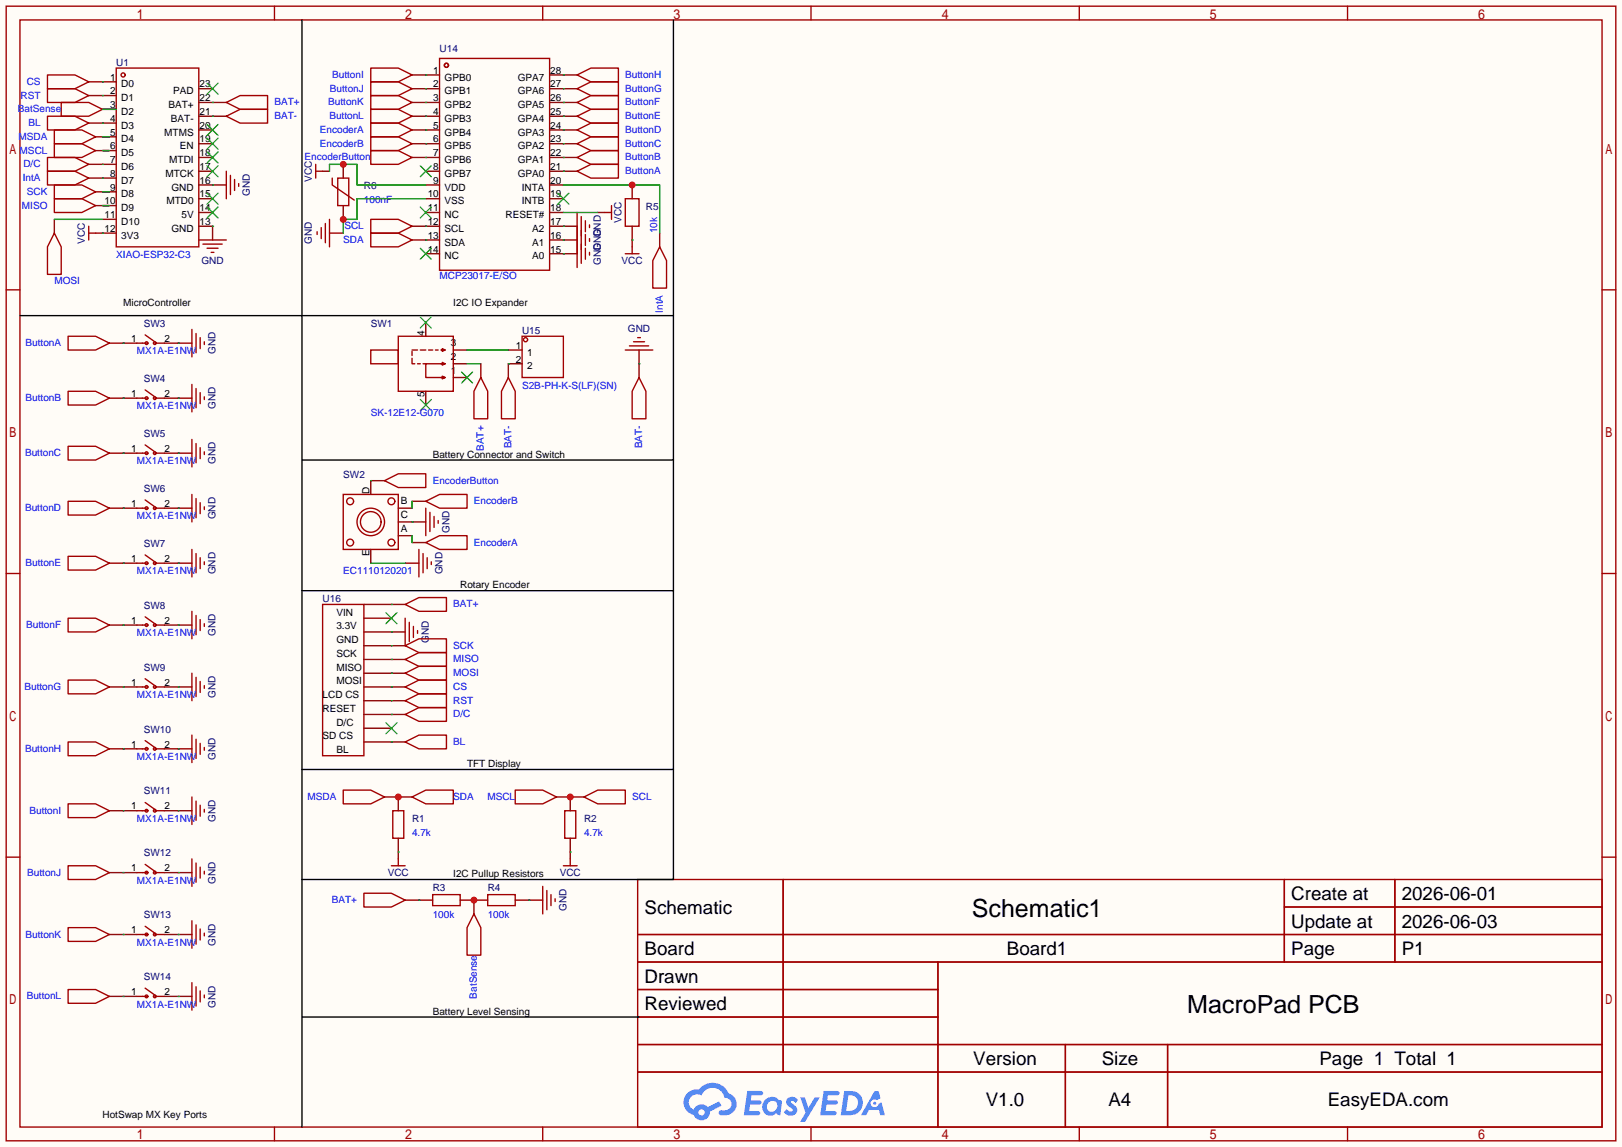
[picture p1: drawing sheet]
<svg xmlns="http://www.w3.org/2000/svg" width="299mm" height="212mm" viewBox="0 0 299 212" stroke-linecap="round" stroke-linejoin="round" font-family="sans-serif">
<path d="M0 0h299.5v211.8h-299.5z" fill="#fffcf7"/>
<g fill="none" stroke="#a10000" stroke-width=".25">
<path d="M1.1 1.1h297.2v209.6h-297.2zM3.7 3.7h292.1v204.5h-292.1zM50.7 1.1v2.6M100.2 1.1v2.6M149.7 1.1v2.6M199.3 1.1v2.6M248.8 1.1v2.6M1.1 53.5h2.6M295.8 53.5h2.5M1.1 105.9h2.6M295.8 105.9h2.5M1.1 158.3h2.6"/>
<path d="M295.8 158.3h2.5M117.7 162.4h178.1v45.8h-178.1zM117.7 172.6h178.1M117.7 177.7h178.1M144.6 162.4v35.6M173.2 177.7v30.5M237.1 162.4v15.3M237.1 167.5h58.7M257.5 162.4v15.3M117.7 182.8h55.5M117.7 192.9h178.1M117.7 187.8h55.5"/>
<path d="M117.7 198h178.1M196.7 192.9v15.3M215.6 192.9v15.3M50.7 208.2v2.5M100.2 208.2v2.5M149.7 208.2v2.5M199.3 208.2v2.5M248.8 208.2v2.5"/>
</g>
<g fill="#5487ff">
<path d="M145.5 202.8a1.3 1.3 0 0 1 1.8 .3l-.4 .6a.54 .54 0 0 0-.9-.2l.1 .2a1.58 1.58 0 0 1 1.1 1.6 1.43 1.43 0 0 1-2.5 .1l.5-.6a.64 .64 0 0 0 .5 .5 .64 .64 0 0 0 .7-.3l-.2-.2a1.6 1.6 0 0 1-1-1.6z"/>
<path d="M147.7 202.7h.9l.7 1.9 1.1-1.9h.9l-2.7 4.5h-.9l1-1.7z"/>
<path d="M138 201.5h1.6a1.31 1.31 0 0 1 1.2 .2 .4 .4 0 0 1-.3 .6h-1.8l-.1 .9h1.6a.4 .4 0 0 1 .4 .4 .4 .4 0 0 1-.4 .4h-1.7l-.2 1.2h.8a1.23 1.23 0 0 1 1.2 .2 .39 .39 0 0 1-.3 .6h-2.7z"/>
<path d="M152.1 201.5h1.6a1.32 1.32 0 0 1 1.3 .2 .39 .39 0 0 1-.4 .6h-1.7l-.2 .9h1.7a.4 .4 0 0 1 .3 .4 .4 .4 0 0 1-.4 .4h-1.7l-.2 1.2h.8a1.23 1.23 0 0 1 1.2 .2 .39 .39 0 0 1-.3 .6h-2.7z"/>
<path d="M161.5 201.5h.7l.4 1.3-.7 .4a.75 .75 0 0 0-1.1 .3 .75 .75 0 0 0 .5 1 .75 .75 0 0 0 .9-.6l.6-.3 .6 2.4h-.9l-.2-1h-1.9l-.5 1h-.9z"/>
<path d="M155.9 201.5l-.7 4.5h1.5a2.27 2.27 0 0 0 2.6-2.3 2.27 2.27 0 0 0-2.7-2.2zM156.6 202.3a1.5 1.5 0 0 1 1.8 1.5 1.5 1.5 0 0 1-1.9 1.4h-.3z"/>
<path d="M141.3 203.1a1.62 1.62 0 0 0-.4 2.1 1.62 1.62 0 0 0 2 .7l.4-.3 .3 .3 .5 .1 .3-2.5-.2-.3h-.4a1.58 1.58 0 0 0-2.5-.1zM141.9 203.6a.99 .99 0 0 1 1.6 .3 .99 .99 0 0 1-.9 1.4 .94 .94 0 0 1-1-.5 .94 .94 0 0 1 .3-1.2z"/>
<path d="M126.9 201.9a2.37 2.37 0 0 0 1.2 4 1.54 1.54 0 0 0 1.7 1 1.54 1.54 0 0 0 1.3-1.6l2.1-1.1-.5-.8-2 1.1a1.57 1.57 0 0 0-2.6 .4 1.5 1.5 0 0 1-.8-2.1 1.5 1.5 0 0 1 2.2-.5 2.23 2.23 0 0 1 2.3-1.4 2.23 2.23 0 0 1 2 1.8 1.16 1.16 0 0 1 1.2 1.1 1.16 1.16 0 0 1-1 1.3h-.7a.47 .47 0 0 0-.6 .3 .47 .47 0 0 0 .4 .6 2.23 2.23 0 0 0 2.3-.7 2.23 2.23 0 0 0 .4-2.3 2.16 2.16 0 0 0-1.3-1.1 3.2 3.2 0 0 0-5.4-.7l-1.2 .1zM129 205.4a.58 .58 0 0 1 1.1 0 .58 .58 0 0 1-1.1 0z"/>
<circle cx="161.5" cy="203.8" r=".28"/>
</g>
<g fill="none" stroke="#a10000" stroke-width=".25">
<path d="M8.8 13.8h5l2.6 1.3-2.6 1.3h-5zM8.8 16.4h5l2.6 1.3-2.6 1.2h-5zM21.5 12.6h15.2v33h-15.2zM41.8 18.9l2.5-1.2h5.1v2.5h-5.1zM68.5 12.6h5l2.6 1.2-2.6 1.3h-5zM68.5 15.1h5l2.6 1.3-2.6 1.3h-5zM68.5 17.7h5l2.6 1.2-2.6 1.3h-5zM81.2 10.8h20.3v39.1h-20.3zM106.6 18.9l2.5-1.2h5.1v2.5h-5.1zM106.6 16.4l2.5-1.3h5.1v2.6h-5.1zM106.6 13.8l2.5-1.2h5.1v2.5h-5.1zM8.8 29.1h5l2.6 1.3-2.6 1.2h-5z"/>
<path d="M8.8 21.5h5l2.6 1.2-2.6 1.3h-5zM8.8 31.6h5l2.6 1.3-2.6 1.3h-5zM10 24h5.1l2.6 1.3-2.6 1.2h-5.1zM10 26.5h5.1l2.6 1.3-2.6 1.3h-5.1zM10 36.7h5.1l2.6 1.3-2.6 1.2h-5.1zM10 34.2h5.1l2.6 1.2-2.6 1.3h-5.1zM41.8 21.5l2.5-1.3h5.1v2.5h-5.1zM41.8 31.6v5.1M42.5 32.4v3.5M43.3 33.1v2.1M44.1 33.9v.5M58.3 30.4v2.5"/>
<path d="M58.3 31.6h1.3M68.5 20.2h5l2.6 1.3-2.6 1.2h-5zM68.5 22.7h5l2.6 1.3-2.6 1.3h-5zM68.5 25.3h5l2.6 1.2-2.6 1.3h-5zM68.5 27.8h5l2.6 1.3-2.6 1.3h-5zM106.6 31.6l2.5-1.2h5.1v2.5h-5.1zM106.6 29.1l2.5-1.3h5.1v2.6h-5.1zM106.6 26.5l2.5-1.2h5.1v2.5h-5.1zM106.6 24l2.5-1.3h5.1v2.6h-5.1zM106.6 21.5l2.5-1.3h5.1v2.5h-5.1zM106.6 39.2v10.2M111.6 39.2h1.3"/>
<path d="M112.9 38v2.5M10 43.1l1.3 2.5v5.1h-2.5v-5.1zM16.4 41.8v2.5M16.4 43.1h1.3M36.7 44.3h5.1M37.5 45.1h3.5M38.2 45.8h2.1M39 46.6h.5M58.5 42.8v.5M59.3 42v2.1M60.1 41.3v3.5M60.8 40.5v5.1"/>
<path d="M68.5 40.5h5l2.6 1.3-2.6 1.3h-5zM68.5 43.1h5l2.6 1.2-2.6 1.3h-5zM107.3 40v8.6M108.1 40.8v2M108.1 43.3v2M108.1 45.8v2.1M108.8 41.5v.5M108.8 44.1v.5M108.8 46.6v.5M121.8 45.6l1.3 2.5v5.1h-2.6v-5.1zM12.6 62.1h5.1l2.5 1.3-2.5 1.2h-5.1zM12.6 72.3h5.1l2.5 1.2-2.5 1.3h-5.1z"/>
<path d="M25.3 73.5h1.8M25.3 63.4h1.8M26.8 72l1.8 1.3M26.8 61.8l1.8 1.3M28.6 73.5h1.8M28.6 63.4h1.8M35.4 60.8v5.1M35.4 71v5.1M36.2 61.6v3.6M36.2 71.8v3.5M37 62.4v2M37 72.5v2"/>
<path d="M37.7 63.1v.5M37.7 73.3v.5M68.5 64.6h5v2.6h-5zM73.5 62.1h10.2v10.2h-10.2zM76.1 66.2v1h.5M76.1 64.9v.8M76.1 64.6h1M77.1 67.2h.5M77.6 64.6h1M78.1 67.2h.5M79.1 64.6h.8M80.4 64.6h.5"/>
<path d="M81.4 67.2h.8l-.5 .2v-.5l.5 .3h-3.6v2.5h3.6l-.5-.2v.5l.5-.3h-.8M81.4 64.6h.8l-.5 .3v-.5l.5 .2M88.8 69.7l1.2 2.6v5h-2.5v-5zM93.9 69.7l1.2 2.6v5h-2.5v-5zM96.4 62.1h7.6v7.6h-7.6zM118 69.7l1.3 2.6v5h-2.6v-5zM12.6 82.4h5.1l2.5 1.3-2.5 1.3h-5.1zM12.6 92.6h5.1l2.5 1.3-2.5 1.2h-5.1zM25.3 93.9h1.8M25.3 83.7h1.8M26.8 92.3l1.8 1.3M26.8 82.2l1.8 1.2"/>
<path d="M28.6 93.9h1.8M28.6 83.7h1.8M35.4 81.2v5M35.4 91.3v5.1M36.2 81.9v3.6M36.2 92.1v3.5M37 82.7v2M37 92.8v2.1M37.7 83.4v.5M37.7 93.6v.5M63.4 91.3h10.1v10.2h-10.1zM71 88.8l2.5-1.3h5.1v2.5h-5.1z"/>
<path d="M78.6 92.6l2.6-1.3h5v2.6h-5zM78.6 93.9v5M79.4 94.6v3.6M80.1 95.4v2M80.9 96.1v.5M12.6 102.7h5.1l2.5 1.3-2.5 1.3h-5.1zM12.6 114.2h5.1l2.5 1.2-2.5 1.3h-5.1zM25.3 115.4h1.8M25.3 104h1.8M26.8 113.9l1.8 1.3M26.8 102.5l1.8 1.3M28.6 115.4h1.8"/>
<path d="M28.6 104h1.8M35.4 101.5v5.1M35.4 112.9v5.1M36.2 102.2v3.6M36.2 113.7v3.5M37 103v2M37 114.4v2.1M37.7 103.8v.5M37.7 115.2v.5M59.6 111.6h7.6v28h-7.6zM74.8 119.3l2.5-1.3h5.1v2.5h-5.1zM74.8 114.2v5.1"/>
<path d="M75.6 114.9v3.6M76.3 115.7v2M77.1 116.5v.5M77.3 101.5v5.1M78.1 102.2v3.6M78.6 100.2l2.6-1.3h5v2.6h-5zM78.9 103v2M79.6 103.8v.5M12.6 125.6h5.1l2.5 1.3-2.5 1.2h-5.1zM12.6 137h5.1l2.5 1.3-2.5 1.3h-5.1zM25.3 138.3h1.8M25.3 126.9h1.8"/>
<path d="M26.8 136.8l1.8 1.2M26.8 125.3l1.8 1.3M28.6 138.3h1.8M28.6 126.9h1.8M35.4 124.3v5.1M35.4 135.8v5M36.2 125.1v3.6M36.2 136.5v3.6M37 125.9v2M37 137.3v2M37.7 126.6v.5M37.7 138v.6"/>
<path d="M74.8 121.8l2.5-1.3h5.1v2.6h-5.1zM74.8 124.3l2.5-1.2h5.1v2.5h-5.1zM74.8 126.9l2.5-1.3h5.1v2.5h-5.1zM74.8 129.4l2.5-1.3h5.1v2.6h-5.1zM74.8 137l2.5-1.2h5.1v2.5h-5.1zM74.8 132l2.5-1.3h5.1v2.5h-5.1zM12.6 148.5h5.1l2.5 1.2-2.5 1.3h-5.1zM12.6 159.9h5.1l2.5 1.3-2.5 1.2h-5.1zM25.3 149.7h1.8M26.8 159.6l1.8 1.3M26.8 148.2l1.8 1.3M28.6 149.7h1.8"/>
<path d="M35.4 147.2v5.1M35.4 158.6v5.1M36.2 148v3.5M36.2 159.4v3.5M37 148.7v2M37.7 149.5v.5M63.4 145.9h5.1l2.5 1.3-2.5 1.3h-5.1zM72.5 149.7h2v5.1h-2zM76.1 147.2l2.5-1.3h5.1v2.6h-5.1zM104.3 149.7h2v5.1h-2zM12.6 171.3h5.1l2.5 1.3-2.5 1.3h-5.1zM25.3 172.6h1.8"/>
<path d="M25.3 161.2h1.8M26.8 171.1l1.8 1.2M28.6 172.6h1.8M28.6 161.2h1.8M35.4 170.1v5M36.2 170.8v3.6M37 160.1v2.1M37 171.6v2M37.7 160.9v.5M37.7 172.3v.5M12.6 182.8h5.1l2.5 1.2-2.5 1.3h-5.1zM25.3 184h1.8"/>
<path d="M26.8 182.5l1.8 1.3M28.6 184h1.8M35.4 181.5v5.1M36.2 182.2v3.6M37 183v2M37.7 183.8v.5"/>
<circle cx="22.7" cy="13.8" r=".38"/>
<circle cx="82.4" cy="12.1" r=".38"/>
<circle cx="27.1" cy="73.5" r=".25"/>
<circle cx="27.1" cy="63.4" r=".25"/>
<circle cx="28.6" cy="73.5" r=".25"/>
<circle cx="28.6" cy="63.4" r=".25"/>
<circle cx="97" cy="62.7" r=".38"/>
<circle cx="27.1" cy="83.7" r=".25"/>
<circle cx="27.1" cy="93.9" r=".25"/>
<circle cx="28.6" cy="93.9" r=".25"/>
<circle cx="28.6" cy="83.7" r=".25"/>
<circle cx="64.6" cy="92.6" r=".63"/>
<circle cx="68.5" cy="96.4" r="2.54"/>
<circle cx="68.5" cy="96.4" r="1.9"/>
<circle cx="72.3" cy="92.6" r=".63"/>
<circle cx="27.1" cy="115.4" r=".25"/>
<circle cx="27.1" cy="104" r=".25"/>
<circle cx="28.6" cy="115.4" r=".25"/>
<circle cx="28.6" cy="104" r=".25"/>
<circle cx="64.6" cy="100.2" r=".63"/>
<circle cx="72.3" cy="100.2" r=".63"/>
<circle cx="27.1" cy="138.3" r=".25"/>
<circle cx="27.1" cy="126.9" r=".25"/>
<circle cx="28.6" cy="138.3" r=".25"/>
<circle cx="28.6" cy="126.9" r=".25"/>
<circle cx="27.1" cy="149.7" r=".25"/>
<circle cx="28.6" cy="149.7" r=".25"/>
<circle cx="27.1" cy="172.6" r=".25"/>
<circle cx="27.1" cy="161.2" r=".25"/>
<circle cx="28.6" cy="172.6" r=".25"/>
<circle cx="28.6" cy="161.2" r=".25"/>
<circle cx="27.1" cy="184" r=".25"/>
<circle cx="28.6" cy="184" r=".25"/>
</g>
<g fill="none" stroke="#870000" stroke-width=".25">
<path d="M16.4 15.1h5.1M16.4 17.7h5.1M36.7 18.9h5.1M36.7 16.4h2.5M76.1 18.9h5.1M76.1 16.4h5.1M76.1 13.8h5.1M101.5 18.9h5.1M101.5 16.4h5.1M101.5 13.8h5.1M16.4 22.7h5.1M16.4 30.4h5.1"/>
<path d="M16.4 32.9h5.1M17.7 25.3h3.8M17.7 27.8h3.8M17.7 35.4h3.8M17.7 38h3.8M18.9 20.2h2.6M36.7 39.2h2.5M36.7 36.7h2.5M36.7 34.2h5.1M36.7 31.6h2.5M36.7 29.1h2.5M36.7 26.5h2.5"/>
<path d="M36.7 24h2.5M36.7 21.5h5.1M59.6 31.6h1.2M76.1 29.1h5.1M76.1 26.5h5.1M76.1 24h5.1M76.1 21.5h5.1M78.6 39.2h2.6M78.6 36.7h2.6M78.6 34.2h2.6M78.6 31.6h2.6M101.5 39.2h2.5"/>
<path d="M101.5 36.7h2.5M101.5 34.2h2.5M101.5 31.6h5.1M101.5 29.1h5.1M101.5 26.5h5.1M101.5 24h5.1M101.5 21.5h5.1M110.4 39.2h1.2M10 40.5v2.6M17.7 43.1h3.8M18.9 40.5h2.6M36.7 41.8h2.5v2.5"/>
<path d="M60.8 43.1h2.6M76.1 41.8h5.1M76.1 44.3h5.1M78.6 46.9h2.6M78.6 59.6v2.5M101.5 41.8h5.1M101.5 44.3h5.1M101.5 46.9h5.1M121.8 43.1v2.5M20.2 63.4h5.1M20.2 73.5h5.1M30.4 63.4h5"/>
<path d="M30.4 73.5h5M78.6 72.3v2.5M83.7 64.6h2.5M83.7 67.2h2.5M83.7 69.7h2.5M88.8 67.2v2.5M93.9 64.6h2.5M96.4 67.2h-2.5v2.5M118 67.2v2.5M20.2 83.7h5.1M20.2 93.9h5.1M30.4 83.7h5"/>
<path d="M30.4 93.9h5M71 88.8h-2.5v2.5M73.5 93.9h2.6M73.5 98.9h2.6M73.5 96.4h5.1M76.1 92.6h2.5M20.2 104h5.1M20.2 115.4h5.1M30.4 104h5M30.4 115.4h5M67.2 111.6h5.1M67.2 114.2h5.1"/>
<path d="M67.2 116.7h7.6M67.2 119.3h7.6M68.5 101.5v2.5M74.8 104h2.5M76.1 100.2h2.5M20.2 126.9h5.1M20.2 138.3h5.1M30.4 126.9h5M30.4 138.3h5M67.2 126.9h7.6M67.2 121.8h7.6M67.2 124.3h7.6"/>
<path d="M67.2 129.4h7.6M67.2 132h7.6M67.2 134.5h5.1M67.2 137h7.6M20.2 149.7h5.1M30.4 149.7h5M71 147.2h5.1M73.5 147.2v2.5M73.5 154.8v2.6M105.3 147.2v2.5M105.3 154.8v2.6M20.2 161.2h5.1"/>
<path d="M20.2 172.6h5.1M30.4 161.2h5M30.4 172.6h5M20.2 184h5.1M30.4 184h5"/>
</g>
<g fill="none" stroke="#3c3" stroke-width=".25">
<path d="M38.2 15.4l2.1 2M40.3 15.4l-2.1 2M38.2 38.2l2.1 2.1M38.2 35.7l2.1 2M38.2 30.6l2.1 2M38.2 28.1l2.1 2M38.2 25.5l2.1 2.1M38.2 23l2.1 2M40.3 38.2l-2.1 2.1M40.3 35.7l-2.1 2M40.3 30.6l-2.1 2M40.3 28.1l-2.1 2"/>
<path d="M40.3 25.5l-2.1 2.1M40.3 23l-2.1 2M77.6 30.6l2 2M77.6 38.2l2 2.1M79.6 30.6l-2 2M79.6 38.2l-2 2.1M103 35.7l2 2M105 35.7l-2 2M77.6 45.8l2 2.1M77.6 58.5l2 2.1M79.6 45.8l-2 2.1M79.6 58.5l-2 2.1"/>
<path d="M77.6 73.8l2 2M79.6 73.8l-2 2M85.2 68.7l2 2M87.2 68.7l-2 2M71.2 113.2l2.1 2M73.3 113.2l-2.1 2M71.2 133.5l2.1 2M73.3 133.5l-2.1 2"/>
</g>
<path d="M55.8 3.7v54.6h-52.1M124.3 3.7v54.6h-68.5v149.9M124.3 58.3v26.7h-68.5M124.3 85v24.1h-68.5M124.3 109.1v33h-68.5" fill="none" stroke="#000" stroke-width=".25"/>
<g fill="none" stroke="#008700" stroke-width=".25">
<path d="M18.9 15.1h.1M18.9 17.7h.1M39.2 18.9h.1M78.6 13.8h.1M78.6 16.4h.1M78.6 18.9h.1M104 18.9h.1M104 16.4h.1M104 13.8h.1M18.9 22.7h.1M18.9 32.9h.1M18.9 25.3h1.3"/>
<path d="M18.9 27.8h1.3M18.9 38h1.3M18.9 35.4h1.3M39.2 34.2h.1M39.2 21.5h.1M78.6 21.5h.1M78.6 24h.1M78.6 26.5h.1M78.6 29.1h.1M104 31.6h.1M104 29.1h.1M104 26.5h.1"/>
<path d="M104 24h.1M104 21.5h.1M104 34.2h17.8v8.9M104 39.2h6.4M10 40.5h8.9M18.9 43.1h.1M39.2 41.8h.1M78.6 41.8h.1M78.6 44.3h.1M104 41.8h.1M104 44.3h.1M104 46.9h.1"/>
<path d="M22.7 63.4h.1M22.7 73.5h.1M32.9 63.4h.1M32.9 73.5h.1M86.2 64.6h7.7M86.2 67.2h2.6M93.9 67.2h.1M22.7 83.7h.1M22.7 93.9h.1M32.9 83.7h.1M32.9 93.9h.1M68.5 88.8h.1"/>
<path d="M76.1 96.4h.1M76.1 92.6v1.3M76.1 98.9v1.3M22.7 104h.1M22.7 115.4h.1M32.9 104h.1M32.9 115.4h.1M68.5 104h6.3M72.3 116.7h.1M72.3 119.3h.1M22.7 126.9h.1M22.7 138.3h.1"/>
<path d="M32.9 126.9h.1M32.9 138.3h.1M72.3 121.8h.1M72.3 124.3h.1M72.3 126.9h.1M72.3 129.4h.1M72.3 137h.1M72.3 132h.1M22.7 149.7h.1M32.9 149.7h.1M73.5 147.2h.1M22.7 161.2h.1"/>
<path d="M22.7 172.6h.1M32.9 161.2h.1M32.9 172.6h.1M22.7 184h.1M32.9 184h.1"/>
</g>
<circle cx="73.5" cy="147.2" r=".63" fill="#c00"/>
<path d="M102.7 147.2h5.1" fill="none" stroke="#870000" stroke-width=".25"/>
<path d="M95.1 145.9h5.1l2.5 1.3-2.5 1.3h-5.1zM107.8 147.2l2.6-1.3h5v2.6h-5z" fill="none" stroke="#a10000" stroke-width=".25"/>
<path d="M105.3 147.2h.1" fill="none" stroke="#008700" stroke-width=".25"/>
<circle cx="105.3" cy="147.2" r=".63" fill="#c00"/>
<path d="M73.5 157.4v1.2M105.3 157.4v1.2M74.8 166.2h5.1M85 166.2h5M87.5 166.2v2.6M95.1 166.2h2.6" fill="none" stroke="#870000" stroke-width=".25"/>
<path d="M72.3 159.9h2.5M73.5 158.6v1.3M104 159.9h2.6M105.3 158.6v1.3M67.2 165h5.1l2.5 1.2-2.5 1.3h-5.1zM79.9 165.2h5.1v2.1h-5.1zM90 165.2h5.1v2.1h-5.1z" fill="none" stroke="#a10000" stroke-width=".25"/>
<path d="M18.9 30.4h.1M73.5 157.4h.1M105.3 157.4h.1M77.3 166.2h.1M87.5 166.2h.1" fill="none" stroke="#008700" stroke-width=".25"/>
<path d="M124.3 142.1v20.3h-68.5" fill="none" stroke="#000" stroke-width=".25"/>
<circle cx="87.5" cy="166.2" r=".63" fill="#c00"/>
<path d="M11.3 18.9h5.1l2.5 1.3-2.5 1.3h-5.1zM115.4 36.7h2.6v5.1h-2.6zM115.4 64.6h5.1M116.2 63.9h3.6M117 63.1h2M117.7 62.4h.5M87.5 168.8l1.3 2.5v5.1h-2.6v-5.1zM100.2 163.7v5.1M101 164.5v3.5M101.7 165.2v2.1M102.5 166v.5" fill="none" stroke="#a10000" stroke-width=".25"/>
<path d="M18.9 20.2h2.6M116.7 34.2v2.5M118 64.6v2.6M97.7 166.2h2.5" fill="none" stroke="#870000" stroke-width=".25"/>
<path d="M18.9 20.2h2.6M118 67.2h.1M97.7 166.2h.1" fill="none" stroke="#008700" stroke-width=".25"/>
<path d="M55.8 187.8h62.2" fill="none" stroke="#000" stroke-width=".25"/>
<circle cx="116.7" cy="34.2" r=".63" fill="#c00"/>
<path d="M63.4 30.4v2.5M63.4 38v2.5M116.7 41.8v3.8M72.3 111.6h2.5" fill="none" stroke="#870000" stroke-width=".25"/>
<path d="M61.3 32.9v1.3l4.1 2.8M62.4 32.9h2v5.1h-2zM115.4 46.9h2.6M116.7 45.6v1.3M74.8 111.6l2.5-1.2h5.1v2.5h-5.1z" fill="none" stroke="#a10000" stroke-width=".25"/>
<path d="M78.6 36.7h-12.7v3.8h-2.5v2.6M116.7 44.3h.1M72.3 111.6h.1" fill="none" stroke="#008700" stroke-width=".25"/>
<circle cx="63.4" cy="40.5" r=".63" fill="#c00"/>
<path d="M60.8 31.6v-1.2h5.1v3.8h12.7" fill="none" stroke="#008700" stroke-width=".25"/>
<circle cx="63.4" cy="30.4" r=".63" fill="#c00"/>
<g font-size="4.6">
<text x="179.4" y="169.4">Schematic1</text>
<text x="219.2" y="187.1">MacroPad PCB</text>
</g>
<g font-size="3.5">
<text x="238.4" y="166.2">Create at</text>
<text x="258.8" y="166.2">2026-06-01</text>
<text x="119" y="168.8">Schematic</text>
<text x="238.4" y="171.3">Update at</text>
<text x="258.8" y="171.3">2026-06-03</text>
<text x="119" y="176.4">Board</text>
<text x="185.9" y="176.4">Board1</text>
<text x="238.4" y="176.4">Page</text>
<text x="258.8" y="176.4">P1</text>
<text x="119" y="181.5">Drawn</text>
<text x="119" y="186.6">Reviewed</text>
<text x="179.7" y="196.7">Version</text>
<text x="203.4" y="196.7">Size</text>
<text x="243.6" y="196.7">Page 1 Total 1</text>
<text x="182" y="204.3">V1.0</text>
<text x="204.7" y="204.3">A4</text>
<text x="245.1" y="204.3">EasyEDA.com</text>
</g>
<g font-size="1.8" fill="#000080">
<text x="81.2" y="9.6">U14</text>
<text x="21.5" y="12.1">U1</text>
<text x="57.6" y="33.6" transform="rotate(-90 57.6 33.6)">VCC</text>
<text x="67.2" y="35">R6</text>
<text x="46.1" y="36.2" transform="rotate(-90 46.1 36.2)">GND</text>
<text x="114.7" y="41.2" transform="rotate(-90 114.7 41.2)">VCC</text>
<text x="119.3" y="38.8">R5</text>
<text x="15.7" y="45" transform="rotate(-90 15.7 45)">VCC</text>
<text x="57.6" y="45.1" transform="rotate(-90 57.6 45.1)">GND</text>
<text x="110.9" y="46.4" transform="rotate(-90 110.9 46.4)">GND</text>
<text x="37.2" y="48.7">GND</text>
<text x="110.9" y="48.9" transform="rotate(-90 110.9 48.9)">GND GND</text>
<text x="114.8" y="48.7">VCC</text>
<text x="26.5" y="60.4">SW3</text>
<text x="39.8" y="65.4" transform="rotate(-90 39.8 65.4)">GND</text>
<text x="68.5" y="60.4">SW1</text>
<text x="96.4" y="61.6">U15</text>
<text x="115.9" y="61.4">GND</text>
<text x="26.5" y="70.5">SW4</text>
<text x="39.8" y="75.6" transform="rotate(-90 39.8 75.6)">GND</text>
<text x="26.5" y="80.7">SW5</text>
<text x="39.8" y="85.7" transform="rotate(-90 39.8 85.7)">GND</text>
<text x="63.4" y="88.3">SW2</text>
<text x="26.5" y="90.9">SW6</text>
<text x="39.8" y="95.9" transform="rotate(-90 39.8 95.9)">GND</text>
<text x="26.5" y="101">SW7</text>
<text x="83" y="98.4" transform="rotate(-90 83 98.4)">GND</text>
<text x="39.8" y="106.1" transform="rotate(-90 39.8 106.1)">GND</text>
<text x="81.7" y="106.1" transform="rotate(-90 81.7 106.1)">GND</text>
<text x="26.5" y="112.4">SW8</text>
<text x="59.6" y="111.2">U16</text>
<text x="39.8" y="117.5" transform="rotate(-90 39.8 117.5)">GND</text>
<text x="79.2" y="118.8" transform="rotate(-90 79.2 118.8)">GND</text>
<text x="26.5" y="123.9">SW9</text>
<text x="39.8" y="128.9" transform="rotate(-90 39.8 128.9)">GND</text>
<text x="26.5" y="135.3">SW10</text>
<text x="39.8" y="140.4" transform="rotate(-90 39.8 140.4)">GND</text>
<text x="26.5" y="146.7">SW11</text>
<text x="39.8" y="151.8" transform="rotate(-90 39.8 151.8)">GND</text>
<text x="76.1" y="151.8">R1</text>
<text x="107.8" y="151.8">R2</text>
<text x="26.5" y="158.2">SW12</text>
<text x="71.6" y="161.7">VCC</text>
<text x="103.3" y="161.7">VCC</text>
<text x="39.8" y="163.2" transform="rotate(-90 39.8 163.2)">GND</text>
<text x="79.9" y="164.5">R3</text>
<text x="90" y="164.5">R4</text>
<text x="26.5" y="169.6">SW13</text>
<text x="104.6" y="168.3" transform="rotate(-90 104.6 168.3)">GND</text>
<text x="39.8" y="174.6" transform="rotate(-90 39.8 174.6)">GND</text>
<text x="26.5" y="181">SW14</text>
<text x="39.8" y="186.1" transform="rotate(-90 39.8 186.1)">GND</text>
</g>
<g font-size="1.8" fill="#00f">
<text x="4.9" y="15.7">CS</text>
<text x="60.9" y="16.9">ButtonJ</text>
<text x="61.3" y="14.4">ButtonI</text>
<text x="115.4" y="16.9">ButtonG</text>
<text x="115.4" y="14.4">ButtonH</text>
<text x="3.3" y="20.7">BatSense</text>
<text x="3.8" y="18.2">RST</text>
<text x="5.2" y="23.3">BL</text>
<text x="50.7" y="19.5">BAT+</text>
<text x="50.7" y="22">BAT-</text>
<text x="60.6" y="19.5">ButtonK</text>
<text x="60.8" y="22">ButtonL</text>
<text x="115.4" y="22">ButtonE</text>
<text x="115.4" y="19.5">ButtonF</text>
<text x="3.4" y="25.8">MSDA</text>
<text x="3.6" y="28.4">MSCL</text>
<text x="56.2" y="29.6">EncoderButton</text>
<text x="59.1" y="24.6">EncoderA</text>
<text x="59.1" y="27.1">EncoderB</text>
<text x="115.4" y="29.6">ButtonB</text>
<text x="115.4" y="27.1">ButtonC</text>
<text x="115.4" y="24.6">ButtonD</text>
<text x="4.2" y="33.4">IntA</text>
<text x="4.3" y="30.9">D/C</text>
<text x="5" y="36">SCK</text>
<text x="115.4" y="32.2">ButtonA</text>
<text x="4" y="38.5">MISO</text>
<text x="67.2" y="37.5">100nF</text>
<text x="21.5" y="47.7">XIAO-ESP32-C3</text>
<text x="63.4" y="44.9">SDA</text>
<text x="63.6" y="42.3">SCL</text>
<text x="121.3" y="43.1" transform="rotate(-90 121.3 43.1)">10k</text>
<text x="10" y="52.5">MOSI</text>
<text x="81.2" y="51.5">MCP23017-E/SO</text>
<text x="122.3" y="57.8" transform="rotate(-90 122.3 57.8)">IntA</text>
<text x="4.7" y="63.9">ButtonA</text>
<text x="25.3" y="65.5">MX1A-E1NW</text>
<text x="96.4" y="71.8">S2B-PH-K-S(LF)(SN)</text>
<text x="4.7" y="74.1">ButtonB</text>
<text x="25.3" y="75.6">MX1A-E1NW</text>
<text x="68.5" y="76.9">SK-12E12-G070</text>
<text x="89.3" y="83.3" transform="rotate(-90 89.3 83.3)">BAT+</text>
<text x="94.4" y="82.8" transform="rotate(-90 94.4 82.8)">BAT-</text>
<text x="118.5" y="82.8" transform="rotate(-90 118.5 82.8)">BAT-</text>
<text x="4.6" y="84.2">ButtonC</text>
<text x="25.3" y="85.8">MX1A-E1NW</text>
<text x="79.9" y="89.3">EncoderButton</text>
<text x="4.6" y="94.4">ButtonD</text>
<text x="25.3" y="95.9">MX1A-E1NW</text>
<text x="87.5" y="93.1">EncoderB</text>
<text x="87.5" y="100.8">EncoderA</text>
<text x="4.7" y="104.6">ButtonE</text>
<text x="25.3" y="106.1">MX1A-E1NW</text>
<text x="63.4" y="106.1">EC1110120201</text>
<text x="83.7" y="112.2">BAT+</text>
<text x="4.8" y="116">ButtonF</text>
<text x="25.3" y="117.5">MX1A-E1NW</text>
<text x="83.7" y="119.8">SCK</text>
<text x="83.7" y="122.3">MISO</text>
<text x="83.7" y="124.9">MOSI</text>
<text x="4.5" y="127.4">ButtonG</text>
<text x="25.3" y="129">MX1A-E1NW</text>
<text x="83.7" y="127.4">CS</text>
<text x="83.7" y="130">RST</text>
<text x="83.7" y="137.6">BL</text>
<text x="83.7" y="132.5">D/C</text>
<text x="4.6" y="138.9">ButtonH</text>
<text x="25.3" y="140.4">MX1A-E1NW</text>
<text x="56.8" y="147.7">MSDA</text>
<text x="83.7" y="147.7">SDA</text>
<text x="90" y="147.7">MSCL</text>
<text x="116.7" y="147.7">SCL</text>
<text x="5.5" y="150.3">ButtonI</text>
<text x="25.3" y="151.8">MX1A-E1NW</text>
<text x="76.1" y="154.4">4.7k</text>
<text x="107.8" y="154.4">4.7k</text>
<text x="5" y="161.7">ButtonJ</text>
<text x="25.3" y="163.2">MX1A-E1NW</text>
<text x="61.2" y="166.8">BAT+</text>
<text x="4.7" y="173.1">ButtonK</text>
<text x="79.9" y="169.6">100k</text>
<text x="90" y="169.6">100k</text>
<text x="25.3" y="174.7">MX1A-E1NW</text>
<text x="4.9" y="184.6">ButtonL</text>
<text x="88.1" y="184.4" transform="rotate(-90 88.1 184.4)">BatSense</text>
<text x="25.3" y="186.1">MX1A-E1NW</text>
</g>
<g font-size="1.8">
<text x="20.3" y="14.9">1</text>
<text x="20.3" y="17.4">2</text>
<text x="22.4" y="16.2">D0</text>
<text x="32" y="17.4">PAD</text>
<text x="36.8" y="16.2">23</text>
<text x="80" y="13.6">1</text>
<text x="80" y="16.2">2</text>
<text x="82.1" y="14.9">GPB0</text>
<text x="82.1" y="17.4">GPB1</text>
<text x="95.6" y="17.4">GPA6</text>
<text x="95.6" y="14.9">GPA7</text>
<text x="101.6" y="16.2">27</text>
<text x="101.6" y="13.6">28</text>
<text x="20.3" y="20">3</text>
<text x="20.3" y="22.5">4</text>
<text x="22.4" y="18.7">D1</text>
<text x="22.4" y="21.2">D2</text>
<text x="22.4" y="23.8">D3</text>
<text x="31.1" y="20">BAT+</text>
<text x="31.6" y="22.5">BAT-</text>
<text x="36.8" y="23.8">20</text>
<text x="36.8" y="21.2">21</text>
<text x="36.8" y="18.7">22</text>
<text x="80" y="18.7">3</text>
<text x="80" y="21.2">4</text>
<text x="80" y="23.8">5</text>
<text x="82.1" y="20">GPB2</text>
<text x="82.1" y="22.5">GPB3</text>
<text x="95.6" y="22.5">GPA4</text>
<text x="95.6" y="20">GPA5</text>
<text x="101.6" y="23.8">24</text>
<text x="101.6" y="21.2">25</text>
<text x="101.6" y="18.7">26</text>
<text x="20.3" y="25">5</text>
<text x="20.3" y="27.6">6</text>
<text x="22.4" y="26.3">D4</text>
<text x="22.4" y="28.9">D5</text>
<text x="30.3" y="25">MTMS</text>
<text x="33.2" y="27.6">EN</text>
<text x="36.8" y="28.9">18</text>
<text x="36.8" y="26.3">19</text>
<text x="80" y="26.3">6</text>
<text x="80" y="28.9">7</text>
<text x="82.1" y="25">GPB4</text>
<text x="82.1" y="27.6">GPB5</text>
<text x="95.6" y="27.6">GPA2</text>
<text x="95.6" y="25">GPA3</text>
<text x="101.6" y="28.9">22</text>
<text x="101.6" y="26.3">23</text>
<text x="20.3" y="30.1">7</text>
<text x="20.3" y="32.7">8</text>
<text x="20.3" y="35.2">9</text>
<text x="22.4" y="31.4">D6</text>
<text x="22.4" y="33.9">D7</text>
<text x="30.5" y="32.7">MTCK</text>
<text x="31.2" y="30.1">MTDI</text>
<text x="31.7" y="35.2">GND</text>
<text x="36.8" y="33.9">16</text>
<text x="36.8" y="31.4">17</text>
<text x="80" y="31.4">8</text>
<text x="80" y="33.9">9</text>
<text x="82.1" y="30.1">GPB6</text>
<text x="82.1" y="32.7">GPB7</text>
<text x="82.1" y="35.2">VDD</text>
<text x="95.6" y="32.7">GPA0</text>
<text x="95.6" y="30.1">GPA1</text>
<text x="96.3" y="35.2">INTA</text>
<text x="101.6" y="33.9">20</text>
<text x="101.6" y="31.4">21</text>
<text x="19.3" y="37.7">10</text>
<text x="19.3" y="40.3">11</text>
<text x="22.4" y="36.5">D8</text>
<text x="22.4" y="39">D9</text>
<text x="22.4" y="41.6">D10</text>
<text x="30.7" y="37.7">MTD0</text>
<text x="33.5" y="40.3">5V</text>
<text x="36.8" y="41.6">13</text>
<text x="36.8" y="39">14</text>
<text x="36.8" y="36.5">15</text>
<text x="79" y="36.5">10</text>
<text x="79" y="39">11</text>
<text x="79" y="41.6">12</text>
<text x="82.1" y="37.7">VSS</text>
<text x="82.1" y="40.3">NC</text>
<text x="93.3" y="40.3">RESET#</text>
<text x="96.3" y="37.7">INTB</text>
<text x="101.6" y="41.6">17</text>
<text x="101.6" y="39">18</text>
<text x="101.6" y="36.5">19</text>
<text x="19.3" y="42.8">12</text>
<text x="22.4" y="44.1">3V3</text>
<text x="31.7" y="42.8">GND</text>
<text x="79" y="44.1">13</text>
<text x="79" y="46.6">14</text>
<text x="82.1" y="42.8">SCL</text>
<text x="82.1" y="45.4">SDA</text>
<text x="82.1" y="47.9">NC</text>
<text x="98.3" y="47.9">A0</text>
<text x="98.3" y="45.4">A1</text>
<text x="98.3" y="42.8">A2</text>
<text x="101.6" y="46.6">15</text>
<text x="101.6" y="44.1">16</text>
<text x="22.7" y="56.6">MicroController</text>
<text x="83.7" y="56.6">I2C IO Expander</text>
<text x="24.2" y="63.1">1</text>
<text x="30.4" y="63.1">2</text>
<text x="78.4" y="62.1" transform="rotate(-90 78.4 62.1)">4</text>
<text x="83.2" y="63.9">3</text>
<text x="95.2" y="64.4">1</text>
<text x="97.3" y="65.7">1</text>
<text x="83.2" y="69">1</text>
<text x="83.2" y="66.5">2</text>
<text x="95.2" y="67">2</text>
<text x="97.3" y="68.2">2</text>
<text x="24.2" y="73.3">1</text>
<text x="30.4" y="73.3">2</text>
<text x="78.4" y="73.3" transform="rotate(-90 78.4 73.3)">5</text>
<text x="24.2" y="83.5">1</text>
<text x="30.4" y="83.5">2</text>
<text x="79.9" y="84.5">Battery Connector and Switch</text>
<text x="24.2" y="93.6">1</text>
<text x="30.4" y="93.6">2</text>
<text x="68.2" y="91.3" transform="rotate(-90 68.2 91.3)">D</text>
<text x="74" y="93.1">B</text>
<text x="74" y="95.7">C</text>
<text x="74" y="98.2">A</text>
<text x="24.2" y="103.8">1</text>
<text x="30.4" y="103.8">2</text>
<text x="68.2" y="102.7" transform="rotate(-90 68.2 102.7)">E</text>
<text x="62.1" y="113.7">VIN</text>
<text x="85" y="108.6">Rotary Encoder</text>
<text x="24.2" y="115.2">1</text>
<text x="30.4" y="115.2">2</text>
<text x="62.1" y="116.3">3.3V</text>
<text x="62.1" y="118.8">GND</text>
<text x="62.1" y="121.3">SCK</text>
<text x="62.1" y="123.9">MISO</text>
<text x="24.2" y="126.6">1</text>
<text x="30.4" y="126.6">2</text>
<text x="59.6" y="129">LCD CS</text>
<text x="59.6" y="131.5">RESET</text>
<text x="62.1" y="126.4">MOSI</text>
<text x="59.6" y="136.6">SD CS</text>
<text x="62.1" y="134">D/C</text>
<text x="24.2" y="138.1">1</text>
<text x="30.4" y="138.1">2</text>
<text x="62.1" y="139.1">BL</text>
<text x="86.2" y="141.7">TFT Display</text>
<text x="24.2" y="149.5">1</text>
<text x="30.4" y="149.5">2</text>
<text x="24.2" y="160.9">1</text>
<text x="30.4" y="160.9">2</text>
<text x="83.7" y="162">I2C Pullup Resistors</text>
<text x="24.2" y="172.4">1</text>
<text x="30.4" y="172.4">2</text>
<text x="24.2" y="183.8">1</text>
<text x="30.4" y="183.8">2</text>
<text x="79.9" y="187.4">Battery Level Sensing</text>
<text x="18.9" y="206.4">HotSwap MX Key Ports</text>
</g>
</svg>
